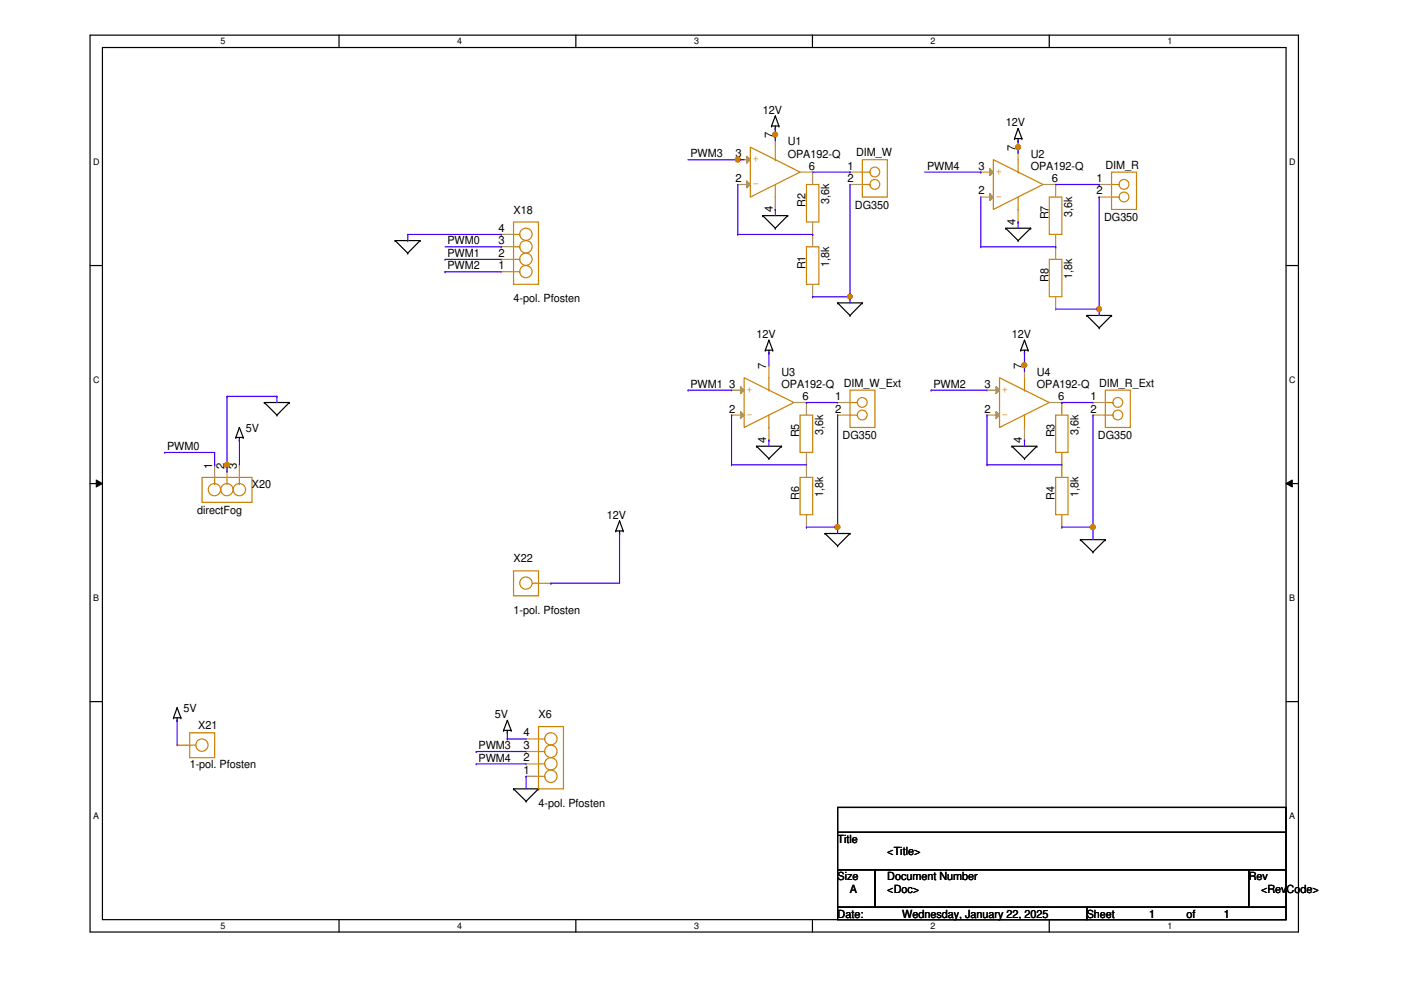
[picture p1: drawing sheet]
<svg xmlns="http://www.w3.org/2000/svg" width="297mm" height="210mm" viewBox="0 0 297 210" stroke-linecap="round" stroke-linejoin="round" font-family="sans-serif">
<path d="M19.1 7.5h256.2v190.1h-256.2zM21.7 10.1h251v184.9h-251z" fill="none" stroke="#000" stroke-width=".25"/>
<g fill="#fff">
<path d="M46.8 7.7h1v2.1h-1z"/>
<path d="M46.8 195.2h1v2.2h-1z"/>
</g>
<path d="M71.9 7.5v2.6M71.9 195v2.6" fill="none" stroke="#000" stroke-width=".25"/>
<g fill="#fff">
<path d="M96.9 7.7h1.1v2.1h-1.1z"/>
<path d="M96.9 195.2h1.1v2.2h-1.1z"/>
</g>
<path d="M122.1 7.5v2.6M122.1 195v2.6" fill="none" stroke="#000" stroke-width=".25"/>
<g fill="#fff">
<path d="M147.2 7.7h1v2.1h-1z"/>
<path d="M147.2 195.2h1v2.2h-1z"/>
</g>
<path d="M172.3 7.5v2.6M172.3 195v2.6" fill="none" stroke="#000" stroke-width=".25"/>
<g fill="#fff">
<path d="M197.3 7.7h1v2.1h-1z"/>
<path d="M197.3 195.2h1v2.2h-1z"/>
</g>
<path d="M222.5 7.5v2.6M222.5 195v2.6" fill="none" stroke="#000" stroke-width=".25"/>
<g fill="#fff">
<path d="M247.5 7.7h1v2.1h-1z"/>
<path d="M247.5 195.2h1v2.2h-1z"/>
<path d="M19.8 33.2h1.3v2.1h-1.3z"/>
<path d="M273.3 33.2h1.4v2.1h-1.4z"/>
<path d="M19.8 79.4h1.3v2.1h-1.3z"/>
<path d="M273.3 79.4h1.4v2.1h-1.4z"/>
</g>
<path d="M19.1 56.3h2.6M272.7 56.3h2.6" fill="none" stroke="#000" stroke-width=".25"/>
<g fill="#fff">
<path d="M19.8 125.6h1.2v2.2h-1.2z"/>
<path d="M273.3 125.6h1.3v2.2h-1.3z"/>
</g>
<path d="M19.1 102.5h2.6M272.7 102.5h2.6" fill="none" stroke="#000" stroke-width=".25"/>
<path d="M20.4 101.8l1.3 .7-1.3 .8zM272.7 102.5l1.3-.7v1.5z" fill="#000"/>
<path d="M20.4 101.8l1.3 .7-1.3 .8zM272.7 102.5l1.3-.7v1.5z" fill="none" stroke="#000" stroke-width=".21"/>
<g fill="#fff">
<path d="M19.8 171.9h1.2v2.1h-1.2z"/>
<path d="M273.3 171.9h1.3v2.1h-1.3z"/>
</g>
<g fill="none" stroke="#000" stroke-width=".25">
<path d="M163.6 26.7h.1M163.6 26.7h1.5M164.4 27.3h.1M164.4 24.6h.1M164.4 26.7v.6M164.4 24.6l-.8 2.1M164.4 24.6l.7 2.1M165.1 26.7h.1M215.1 29.4h.1M215.1 29.4h1.6M215.9 29.9h.1M215.9 27.3h.1"/>
<path d="M215.9 29.4v.5M215.9 27.3l-.8 2.1M215.9 27.3l.8 2.1M216.7 29.4h.1M83.8 51h.1M83.8 51h5.3M83.8 51l2.6 2.7M86.4 53.7h.1M89.1 51h.1M89.1 51l-2.7 2.7M161.7 45.7h.1M161.7 45.7h5.3"/>
<path d="M161.7 45.7l2.7 2.7M164.4 48.4h.1M167 45.7h.1M167 45.7l-2.6 2.7M213.2 48.4h.1M213.2 48.4h5.3M213.2 48.4l2.7 2.6M215.9 51h.1M218.5 48.4h.1M218.5 48.4l-2.6 2.6M162.3 74.3h.1M162.3 74.3h1.5"/>
<path d="M163 74.8h.1M163 72.1h.1M163 74.3v.5M163 72.1l-.7 2.2M163 72.1l.8 2.2M163.8 74.3h.1M177.6 64.2h.1M177.6 64.2h5.2M177.6 64.2l2.6 2.7M180.2 66.9h.1M182.8 64.2h.1M182.8 64.2l-2.6 2.7"/>
<path d="M216.4 74.3h.1M216.4 74.3h1.6M217.2 74.8h.1M217.2 72.1h.1M217.2 74.3v.5M217.2 72.1l-.8 2.2M217.2 72.1l.8 2.2M218 74.3h.1M230.4 66.9h.1M230.4 66.9h5.3M230.4 66.9l2.6 2.6M233 69.5h.1"/>
<path d="M235.7 66.9h.1M235.7 66.9l-2.7 2.6M50 92.8h.1M50 92.8h1.6M50.8 93.3h.1M50.8 90.6h.1M50.8 92.8v.5M50.8 90.6l-.8 2.2M50.8 90.6l.8 2.2M51.6 92.8h.1M56 85.3h.1M56 85.3h5.3"/>
<path d="M56 85.3l2.7 2.7M58.7 88h.1M61.3 85.3h.1M61.3 85.3l-2.6 2.7M160.4 94.6h.1M160.4 94.6h5.3M160.4 94.6l2.6 2.6M163 97.2h.1M165.7 94.6h.1M165.7 94.6l-2.7 2.6M214.5 94.6h.1M214.5 94.6h5.3"/>
<path d="M214.5 94.6l2.7 2.6M217.2 97.2h.1M219.8 94.6h.1M219.8 94.6l-2.6 2.6M130.6 112.6h.1M130.6 112.6h1.5M131.4 113.1h.1M131.4 110.4h.1M131.4 112.6v.5M131.4 110.4l-.8 2.2M131.4 110.4l.7 2.2M132.1 112.6h.1"/>
<path d="M174.9 113.1h.1M174.9 113.1h5.3M174.9 113.1l2.7 2.6M177.6 115.7h.1M180.2 113.1h.1M180.2 113.1l-2.6 2.6M229.1 114.4h.1M229.1 114.4h5.3M229.1 114.4l2.6 2.7M231.7 117.1h.1M234.4 114.4h.1M234.4 114.4l-2.7 2.7"/>
<path d="M19.1 148.8h2.6M36.8 152.2h.1M36.8 152.2h1.6M37.5 152.7h.1M37.5 150.1h.1M37.5 152.2v.5M37.5 150.1l-.7 2.1M37.5 150.1l.9 2.1M38.4 152.2h.1M106.8 154.9h.1M106.8 154.9h1.6M107.6 155.4h.1"/>
<path d="M107.6 152.7h.1M107.6 154.9v.5M107.6 152.7l-.8 2.2M107.6 152.7l.8 2.2M108.4 154.9h.1M272.7 148.8h2.6M108.9 167.3h.1M108.9 167.3h5.3M108.9 167.3l2.6 2.6M111.5 169.9h.1M114.2 167.3h.1M114.2 167.3l-2.7 2.6"/>
<path d="M177.6 171.2h95.1v5.3h-95.1zM177.6 176.5h95.1v7.9h-95.1zM177.6 184.4h7.9v8h-7.9zM177.6 192.4h52.8v2.6h-52.8zM185.5 184.4h79.3v8h-79.3zM230.4 192.4h42.3v2.6h-42.3zM264.8 184.4h7.9v8h-7.9z"/>
</g>
<g fill="none" stroke="#cc8006" stroke-width=".25">
<path d="M159.1 31.2l10.5 5.3-10.5 5.3zM164.4 33.9h.1M164.4 31.2v2.7M164.4 39.1v2.7M108.9 47.1h5.3v13.2h-5.3zM108.9 52.3h1.3M108.9 55h1.3M108.9 57.6h1.3M108.9 49.7h1.3M110.2 52.3h.1M110.2 55h.1M110.2 57.6h.1"/>
<path d="M110.2 49.7h.1M164.4 41.8h.1"/>
<circle cx="111.5" cy="52.3" r="1.32"/>
<circle cx="111.5" cy="55" r="1.31"/>
<circle cx="111.5" cy="49.7" r="1.31"/>
<circle cx="111.5" cy="57.6" r="1.31"/>
</g>
<path d="M169.6 36.5h2.7M172.3 36.5h.1M106.3 57.6h.1M106.3 55h.1M106.3 52.3h.1M106.3 49.7h.1M106.3 57.6h2.6M106.3 55h2.6M106.3 52.3h2.6M106.3 49.7h2.6M164.4 44.4h.1M164.4 41.8v2.6" fill="none" stroke="#a84" stroke-width=".25"/>
<path d="M158.3 33.1l.8 .8-.8 .7z" fill="#a84"/>
<path d="M156.4 33.9h.1M156.4 33.9h2.7M158.3 33.1l.8 .8-.8 .7z" fill="none" stroke="#a84" stroke-width=".25"/>
<path d="M158.3 38.4l.8 .7-.8 .8z" fill="#a84"/>
<g fill="none" stroke="#a84" stroke-width=".25">
<path d="M156.4 39.1h.1M156.4 39.1h2.7M158.3 38.4l.8 .7-.8 .8zM164.4 28.6h.1M164.4 28.6v2.6M221.1 39.1h2.7M223.8 39.1h.1M233 39.1h.1M233 39.1h2.7M172.3 49.7h.1M172.3 49.7v2.6M215.9 47.1h.1"/>
<path d="M215.9 44.4v2.7M233 41.8h.1M233 41.8h2.7M172.3 62.9h.1M172.3 60.3v2.6M45.5 98.6h.1M45.5 98.6v2.6M48.1 98.6h.1M48.1 98.6v2.6M50.8 98.6h.1M50.8 98.6v2.6M171 98.6h.1"/>
<path d="M171 98.6v2.6M225.1 85.3h.1M225.1 98.6h.1M225.1 85.3v2.7M225.1 95.9v2.7M171 111.8h.1M171 109.1v2.7M114.2 123.7h2.6M116.8 123.7h.1"/>
</g>
<g fill="none" stroke="#cc8006" stroke-width=".25">
<path d="M210.6 33.9l10.5 5.2-10.5 5.3zM215.9 36.5h.1M215.9 33.9v2.6M235.7 36.5h5.3v7.9h-5.3zM235.7 39.1h1.6M237.3 39.1h.1M171 52.3h2.6v8h-2.6zM215.9 44.4h.1M215.9 41.8v2.6M235.7 41.8h1.6M237.3 41.8h.1M223.8 88h2.6v7.9h-2.6z"/>
<path d="M42.8 101.2h10.6v5.3h-10.6zM45.5 102.5h.1M45.5 101.2v1.3M48.1 102.5h.1M48.1 101.2v1.3M50.8 102.5h.1M50.8 101.2v1.3M169.6 101.2h2.7v7.9h-2.7zM108.9 121h5.3v5.3h-5.3zM112.9 123.7h1.3M114.2 123.7h.1"/>
<circle cx="238.3" cy="39.1" r="1.04"/>
<circle cx="238.3" cy="41.8" r="1.04"/>
<circle cx="45.5" cy="103.8" r="1.31"/>
<circle cx="48.1" cy="103.8" r="1.3"/>
<circle cx="50.8" cy="103.8" r="1.31"/>
<circle cx="111.5" cy="123.6" r="1.31"/>
</g>
<path d="M209.8 35.7l.8 .8-.8 .8z" fill="#a84"/>
<path d="M207.9 36.5h.1M207.9 36.5h2.7M209.8 35.7l.8 .8-.8 .8z" fill="none" stroke="#a84" stroke-width=".25"/>
<path d="M209.8 41l.8 .8-.8 .7z" fill="#a84"/>
<g fill="none" stroke="#a84" stroke-width=".25">
<path d="M172.3 36.5h.1M172.3 36.5v2.6M180.2 36.5h.1M180.2 39.1h.1M180.2 36.5h2.6M180.2 39.1h2.6M215.9 31.2h.1M215.9 31.2v2.7M172.3 49.7h.1M172.3 47.1v2.6M207.9 41.8h.1M207.9 41.8h2.7"/>
<path d="M209.8 41l.8 .8-.8 .7zM163 93.3h.1M163 90.6v2.7M168.3 85.3h2.7M171 85.3h.1M225.1 98.6h.1M225.1 98.6v2.6M225.1 111.8h.1M225.1 109.1v2.7"/>
</g>
<g fill="none" stroke="#cc8006" stroke-width=".25">
<path d="M171 39.1h2.6v8h-2.6zM182.8 33.9h5.3v7.9h-5.3zM182.8 36.5h1.6M182.8 39.1h1.6M184.4 36.5h.1M184.4 39.1h.1M157.8 80.1l10.5 5.2-10.5 5.3zM163 82.7h.1M163 90.6h.1M163 80.1v2.6M163 88v2.6M223.8 101.2h2.6v7.9h-2.6z"/>
<circle cx="185.5" cy="39.1" r="1.04"/>
<circle cx="185.5" cy="36.5" r="1.04"/>
</g>
<path d="M157 82l.8 .7-.8 .8z" fill="#a84"/>
<path d="M155.1 82.7h.1M155.1 82.7h2.7M157 82l.8 .7-.8 .8z" fill="none" stroke="#a84" stroke-width=".25"/>
<path d="M157 87.2l.8 .8-.8 .8z" fill="#a84"/>
<g fill="none" stroke="#a84" stroke-width=".25">
<path d="M223.8 39.1h.1M223.8 39.1v2.7M223.8 52.3h.1M223.8 49.7v2.6M163 77.4h.1M163 77.4v2.7M155.1 88h.1M155.1 88h2.7M157 87.2l.8 .8-.8 .8zM177.6 85.3h.1M177.6 88h.1M177.6 88h2.6"/>
<path d="M177.6 85.3h2.6M217.2 93.3h.1M217.2 90.6v2.7M222.5 85.3h2.6M225.1 85.3h.1M231.7 85.3h.1M231.7 88h.1M231.7 88h2.7M231.7 85.3h2.7"/>
</g>
<g fill="none" stroke="#cc8006" stroke-width=".25">
<path d="M222.5 41.8h2.6v7.9h-2.6zM180.2 82.7h5.3v7.9h-5.3zM180.2 85.3h1.6M180.2 88h1.6M181.8 85.3h.1M181.8 88h.1M211.9 80.1l10.6 5.2-10.6 5.3zM217.2 82.7h.1M217.2 90.6h.1M217.2 80.1v2.6M217.2 88v2.6M234.4 82.7h5.2v7.9h-5.2z"/>
<path d="M234.4 85.3h1.6M234.4 88h1.6M236 85.3h.1M236 88h.1"/>
<circle cx="182.8" cy="85.3" r="1.04"/>
<circle cx="182.8" cy="88" r="1.04"/>
<circle cx="237" cy="85.3" r="1.04"/>
<circle cx="237" cy="88" r="1.04"/>
</g>
<path d="M211.2 82l.7 .7-.7 .8z" fill="#a84"/>
<path d="M209.3 82.7h.1M209.3 82.7h2.6M211.2 82l.7 .7-.7 .8z" fill="none" stroke="#a84" stroke-width=".25"/>
<path d="M211.2 87.2l.7 .8-.7 .8z" fill="#a84"/>
<g fill="none" stroke="#a84" stroke-width=".25">
<path d="M223.8 52.3h.1M223.8 52.3v2.7M217.2 77.4h.1M217.2 77.4v2.7M223.8 65.5h.1M223.8 62.9v2.6M171 85.3h.1M171 98.6h.1M171 85.3v2.7M171 95.9v2.7M209.3 88h.1M209.3 88h2.6"/>
<path d="M211.2 87.2l.7 .8-.7 .8zM37.5 158h.1M37.5 158h2.7M111.5 159.3h.1M111.5 156.7h.1M111.5 159.3h2.7M111.5 156.7h2.7M111.5 164.6h.1M111.5 162h.1M111.5 164.6h2.7M111.5 162h2.7"/>
</g>
<g fill="none" stroke="#cc8006" stroke-width=".25">
<path d="M222.5 55h2.6v7.9h-2.6zM169.6 88h2.7v7.9h-2.7zM40.2 155.4h5.3v5.3h-5.3zM40.2 158h.1M40.2 158h1.3M114.2 154.1h5.3v13.2h-5.3zM114.2 159.3h1.3M114.2 156.7h1.3M115.5 159.3h.1M115.5 156.7h.1M114.2 162h1.3M114.2 164.6h1.3"/>
<path d="M115.5 162h.1M115.5 164.6h.1"/>
<circle cx="42.8" cy="158" r="1.31"/>
<circle cx="116.8" cy="159.3" r="1.32"/>
<circle cx="116.8" cy="156.7" r="1.31"/>
<circle cx="116.8" cy="164.6" r="1.32"/>
<circle cx="116.8" cy="161.9" r="1.31"/>
</g>
<g fill="none" stroke="#4200ff" stroke-width=".25">
<path d="M145.9 33.9h10.5M156.4 33.9h.1M196 36.5h11.9M207.9 36.5h.1M86.4 51h.1M94.4 55h.1M94.4 57.6h.1M94.4 52.3h11.9M94.4 55h11.9M94.4 57.6h11.9M106.3 49.7h.1M106.3 52.3h.1"/>
<path d="M106.3 49.7h-19.9v1.3M131.4 113.1h.1M131.4 113.1v10.6h-14.6M116.8 123.7h.1"/>
</g>
<circle cx="156.4" cy="33.8" r=".51" fill="#f00"/>
<circle cx="156.4" cy="33.8" r=".51" fill="none" stroke="#f00" stroke-width=".25"/>
<path d="M156.4 33.9h.1M156.4 33.9h1.4M164.4 27.3h.1M164.4 27.3v1.3M197.4 82.7h.1M197.4 82.7h11.9" fill="none" stroke="#4200ff" stroke-width=".25"/>
<circle cx="164.3" cy="28.5" r=".51" fill="#f00"/>
<circle cx="164.3" cy="28.5" r=".51" fill="none" stroke="#f00" stroke-width=".25"/>
<path d="M164.4 28.6h.1M164.4 28.6v1.3M215.9 29.9h.1M215.9 31.2h.1M215.9 29.9v2.6" fill="none" stroke="#4200ff" stroke-width=".25"/>
<circle cx="215.9" cy="31.2" r=".51" fill="#f00"/>
<circle cx="215.9" cy="31.2" r=".51" fill="none" stroke="#f00" stroke-width=".25"/>
<g fill="none" stroke="#4200ff" stroke-width=".25">
<path d="M164.4 44.4h.1M164.4 44.4v1.3M215.9 47.1h.1M215.9 47.1v1.3M163 74.8h.1M163 74.8v2.6M217.2 77.4h.1M217.2 74.8h.1M217.2 74.8v3.9M145.9 82.7h.1M145.9 82.7h9.2M163 93.3h.1"/>
<path d="M163 93.3v1.3M217.2 93.3h.1M217.2 93.3v1.3"/>
</g>
<circle cx="217.2" cy="77.4" r=".51" fill="#f00"/>
<circle cx="217.2" cy="77.4" r=".51" fill="none" stroke="#f00" stroke-width=".25"/>
<g fill="none" stroke="#4200ff" stroke-width=".25">
<path d="M156.4 39.1v10.6M156.4 49.7h.1M156.4 49.7h15.9M172.3 49.7h.1M207.9 52.3h.1M207.9 41.8v10.5M207.9 52.3h15.9M223.8 52.3h.1M34.9 95.9h.1M34.9 95.9h10.6v2.7M45.5 98.6h.1M48.1 84h.1"/>
<path d="M48.1 98.6h.1M48.1 84h10.6M48.1 84v14.6M50.8 93.3h.1M50.8 93.3v5.3M58.7 84h.1M58.7 84v1.3M155.1 88h.1M155.1 98.6h.1M155.1 98.6h15.9M155.1 88v10.6M209.3 88h.1"/>
<path d="M209.3 98.6h.1M209.3 88v10.6M209.3 98.6h15.8M101 159.3h.1M101 159.3h10.5M107.6 155.4h.1M107.6 156.7h.1M107.6 155.4v1.3M107.6 156.7h3.9M101 162h.1M101 162h10.5M111.5 164.6h.1"/>
<path d="M111.5 164.6v2.7"/>
</g>
<circle cx="48.1" cy="98.5" r=".5" fill="#f00"/>
<circle cx="48.1" cy="98.5" r=".5" fill="none" stroke="#f00" stroke-width=".25"/>
<path d="M48.1 99.9h.1M48.1 98.6v1.3M171 85.3h.1M171 85.3h6.6M177.6 88h.1M177.6 88v23.8" fill="none" stroke="#4200ff" stroke-width=".25"/>
<circle cx="177.5" cy="111.8" r=".51" fill="#f00"/>
<circle cx="177.5" cy="111.8" r=".51" fill="none" stroke="#f00" stroke-width=".25"/>
<path d="M225.1 85.3h.1M225.1 85.3h6.6M231.7 88h.1M231.7 88v23.8" fill="none" stroke="#4200ff" stroke-width=".25"/>
<circle cx="231.7" cy="111.8" r=".51" fill="#f00"/>
<circle cx="231.7" cy="111.8" r=".51" fill="none" stroke="#f00" stroke-width=".25"/>
<path d="M223.8 39.1h9.2M233 39.1h.1M233 41.8h.1M233 41.8v23.7M171 111.8h.1M171 111.8h6.6M177.6 111.8h.1M177.6 111.8v1.3M225.1 111.8h.1M225.1 111.8h6.6M231.7 111.8h.1M231.7 111.8v2.6" fill="none" stroke="#4200ff" stroke-width=".25"/>
<circle cx="233" cy="65.5" r=".5" fill="#f00"/>
<circle cx="233" cy="65.5" r=".5" fill="none" stroke="#f00" stroke-width=".25"/>
<path d="M172.3 36.5h7.9M180.2 36.5h.1M180.2 39.1v23.8M180.2 62.9h.1M223.8 65.5h9.2M233 65.5h.1M233 65.5v1.4" fill="none" stroke="#4200ff" stroke-width=".25"/>
<circle cx="180.2" cy="62.9" r=".49" fill="#f00"/>
<circle cx="180.2" cy="62.9" r=".49" fill="none" stroke="#f00" stroke-width=".25"/>
<path d="M172.3 62.9h.1M172.3 62.9h7.9M180.2 62.9h.1M180.2 62.9v1.3M37.5 152.7h.1M37.5 152.7v5.3" fill="none" stroke="#4200ff" stroke-width=".25"/>
<circle cx="156.4" cy="33.8" r=".51" fill="#f00"/>
<circle cx="156.4" cy="33.8" r=".51" fill="none" stroke="#f00" stroke-width=".25"/>
<circle cx="164.3" cy="28.5" r=".51" fill="#f00"/>
<circle cx="164.3" cy="28.5" r=".51" fill="none" stroke="#f00" stroke-width=".25"/>
<circle cx="215.9" cy="31.2" r=".51" fill="#f00"/>
<circle cx="215.9" cy="31.2" r=".51" fill="none" stroke="#f00" stroke-width=".25"/>
<circle cx="217.2" cy="77.4" r=".51" fill="#f00"/>
<circle cx="217.2" cy="77.4" r=".51" fill="none" stroke="#f00" stroke-width=".25"/>
<circle cx="48.1" cy="98.5" r=".5" fill="#f00"/>
<circle cx="48.1" cy="98.5" r=".5" fill="none" stroke="#f00" stroke-width=".25"/>
<circle cx="177.5" cy="111.8" r=".51" fill="#f00"/>
<circle cx="177.5" cy="111.8" r=".51" fill="none" stroke="#f00" stroke-width=".25"/>
<circle cx="231.7" cy="111.8" r=".51" fill="#f00"/>
<circle cx="231.7" cy="111.8" r=".51" fill="none" stroke="#f00" stroke-width=".25"/>
<circle cx="233" cy="65.5" r=".5" fill="#f00"/>
<circle cx="233" cy="65.5" r=".5" fill="none" stroke="#f00" stroke-width=".25"/>
<circle cx="180.2" cy="62.9" r=".49" fill="#f00"/>
<circle cx="180.2" cy="62.9" r=".49" fill="none" stroke="#f00" stroke-width=".25"/>
<g font-size="2.4">
<text x="161.7" y="24.2">12V</text>
<text x="163.8" y="29.3" transform="rotate(-90 163.8 29.3)">7</text>
<text x="213.2" y="26.8">12V</text>
<text x="146.4" y="33.4">PWM3</text>
<text x="155.9" y="33.3">3</text>
<text x="167" y="30.8">U1</text>
<text x="167" y="33.4">OPA192-Q</text>
<text x="171.5" y="35.9">6</text>
<text x="179.7" y="35.9">1</text>
<text x="181.5" y="33.1">DIM_W</text>
<text x="196.6" y="36">PWM4</text>
<text x="207.4" y="35.9">3</text>
<text x="215.3" y="32" transform="rotate(-90 215.3 32)">7</text>
<text x="218.5" y="33.4">U2</text>
<text x="234.4" y="35.8">DIM_R</text>
<text x="155.9" y="38.6">2</text>
<text x="179.7" y="38.6">2</text>
<text x="207.4" y="41.2">2</text>
<text x="218.5" y="36.1">OPA192-Q</text>
<text x="223" y="38.6">6</text>
<text x="232.5" y="38.6">1</text>
<text x="232.5" y="41.2">2</text>
<text x="108.9" y="45.3">X18</text>
<text x="163.8" y="45" transform="rotate(-90 163.8 45)">4</text>
<text x="170.8" y="43.9" transform="rotate(-90 170.8 43.9)">R2</text>
<text x="175.8" y="43.3" transform="rotate(-90 175.8 43.3)">3,6k</text>
<text x="181.3" y="44.2">DG350</text>
<text x="215.3" y="47.6" transform="rotate(-90 215.3 47.6)">4</text>
<text x="222.3" y="46.5" transform="rotate(-90 222.3 46.5)">R7</text>
<text x="227.3" y="46" transform="rotate(-90 227.3 46)">3,6k</text>
<text x="234.1" y="46.9">DG350</text>
<text x="94.9" y="51.8">PWM0</text>
<text x="105.7" y="51.8">3</text>
<text x="105.7" y="49.1">4</text>
<text x="94.9" y="54.5">PWM1</text>
<text x="94.9" y="57.1">PWM2</text>
<text x="105.7" y="57.1">1</text>
<text x="105.7" y="54.4">2</text>
<text x="170.8" y="57.1" transform="rotate(-90 170.8 57.1)">R1</text>
<text x="175.8" y="56.6" transform="rotate(-90 175.8 56.6)">1,8k</text>
<text x="222.3" y="59.7" transform="rotate(-90 222.3 59.7)">R8</text>
<text x="227.3" y="59.2" transform="rotate(-90 227.3 59.2)">1,8k</text>
<text x="108.9" y="64">4-pol. Pfosten</text>
<text x="160.4" y="71.7">12V</text>
<text x="214.5" y="71.7">12V</text>
<text x="146.4" y="82.2">PWM1</text>
<text x="154.6" y="82.2">3</text>
<text x="162.5" y="78.2" transform="rotate(-90 162.5 78.2)">7</text>
<text x="165.7" y="79.6">U3</text>
<text x="165.7" y="82.3">OPA192-Q</text>
<text x="178.9" y="82">DIM_W_Ext</text>
<text x="197.9" y="82.2">PWM2</text>
<text x="208.7" y="82.2">3</text>
<text x="216.7" y="78.2" transform="rotate(-90 216.7 78.2)">7</text>
<text x="219.8" y="79.6">U4</text>
<text x="219.8" y="82.3">OPA192-Q</text>
<text x="233" y="82">DIM_R_Ext</text>
<text x="154.6" y="87.5">2</text>
<text x="170.2" y="84.8">6</text>
<text x="177" y="84.8">1</text>
<text x="177" y="87.5">2</text>
<text x="208.7" y="87.5">2</text>
<text x="224.3" y="84.8">6</text>
<text x="231.2" y="84.8">1</text>
<text x="231.2" y="87.5">2</text>
<text x="35.4" y="95.4">PWM0</text>
<text x="52.1" y="91.5">5V</text>
<text x="162.5" y="93.9" transform="rotate(-90 162.5 93.9)">4</text>
<text x="169.5" y="92.8" transform="rotate(-90 169.5 92.8)">R5</text>
<text x="174.5" y="92.2" transform="rotate(-90 174.5 92.2)">3,6k</text>
<text x="178.6" y="93.1">DG350</text>
<text x="216.7" y="93.9" transform="rotate(-90 216.7 93.9)">4</text>
<text x="223.6" y="92.8" transform="rotate(-90 223.6 92.8)">R3</text>
<text x="228.6" y="92.2" transform="rotate(-90 228.6 92.2)">3,6k</text>
<text x="232.8" y="93.1">DG350</text>
<text x="45" y="99.4" transform="rotate(-90 45 99.4)">1</text>
<text x="47.6" y="99.4" transform="rotate(-90 47.6 99.4)">2</text>
<text x="50.2" y="99.4" transform="rotate(-90 50.2 99.4)">3</text>
<text x="53.4" y="103.4">X20</text>
<text x="169.5" y="106" transform="rotate(-90 169.5 106)">R6</text>
<text x="174.5" y="105.5" transform="rotate(-90 174.5 105.5)">1,8k</text>
<text x="223.6" y="106" transform="rotate(-90 223.6 106)">R4</text>
<text x="228.6" y="105.5" transform="rotate(-90 228.6 105.5)">1,8k</text>
<text x="41.8" y="109">directFog</text>
<text x="128.7" y="110">12V</text>
<text x="108.9" y="119.3">X22</text>
<text x="108.9" y="130.1">1-pol. Pfosten</text>
<text x="38.9" y="151">5V</text>
<text x="42" y="154.6">X21</text>
<text x="104.9" y="152.3">5V</text>
<text x="114.2" y="152.3">X6</text>
<text x="101.5" y="158.8">PWM3</text>
<text x="101.5" y="161.5">PWM4</text>
<text x="111" y="161.4">2</text>
<text x="111" y="158.8">3</text>
<text x="111" y="156.1">4</text>
<text x="40.2" y="162.9">1-pol. Pfosten</text>
<text x="111" y="164">1</text>
<text x="114.2" y="171">4-pol. Pfosten</text>
<text x="177.6" y="178.7">Title</text>
<text x="188.1" y="181.4">&lt;Title&gt;</text>
<text x="177.6" y="186.6">Size</text>
<text x="180.2" y="189.3">A</text>
<text x="188.1" y="186.6">Document Number</text>
<text x="188.1" y="189.3">&lt;Doc&gt;</text>
<text x="264.8" y="186.6">Rev</text>
<text x="267.4" y="189.3">&lt;RevCode&gt;</text>
<text x="177.6" y="194.6">Date:</text>
<text x="191.3" y="194.6">Wednesday, January 22, 2025</text>
<text x="230.4" y="194.6">Sheet</text>
<text x="243.6" y="194.6">1</text>
<text x="251.5" y="194.6">of</text>
<text x="259.5" y="194.6">1</text>
</g>
<g font-size="2.4" fill="#cc8006">
<text x="159.6" y="34.4">+</text>
<text x="159.6" y="39.7">-</text>
<text x="211.1" y="37.1">+</text>
<text x="211.1" y="42.4">-</text>
<text x="158.3" y="83.3">+</text>
<text x="212.4" y="83.3">+</text>
<text x="158.3" y="88.6">-</text>
<text x="212.4" y="88.6">-</text>
</g>
<g font-size="1.9">
<text x="46.8" y="9.4">5</text>
<text x="96.9" y="9.4">4</text>
<text x="147.2" y="9.4">3</text>
<text x="197.3" y="9.4">2</text>
<text x="247.5" y="9.4">1</text>
<text x="19.8" y="34.9">D</text>
<text x="273.3" y="34.9">D</text>
<text x="19.8" y="81.1">C</text>
<text x="273.3" y="81.1">C</text>
<text x="19.8" y="127.3">B</text>
<text x="273.3" y="127.3">B</text>
<text x="19.8" y="173.6">A</text>
<text x="273.3" y="173.6">A</text>
<text x="46.8" y="196.9">5</text>
<text x="96.9" y="196.9">4</text>
<text x="147.2" y="196.9">3</text>
<text x="197.3" y="196.9">2</text>
<text x="247.5" y="196.9">1</text>
</g>
</svg>
